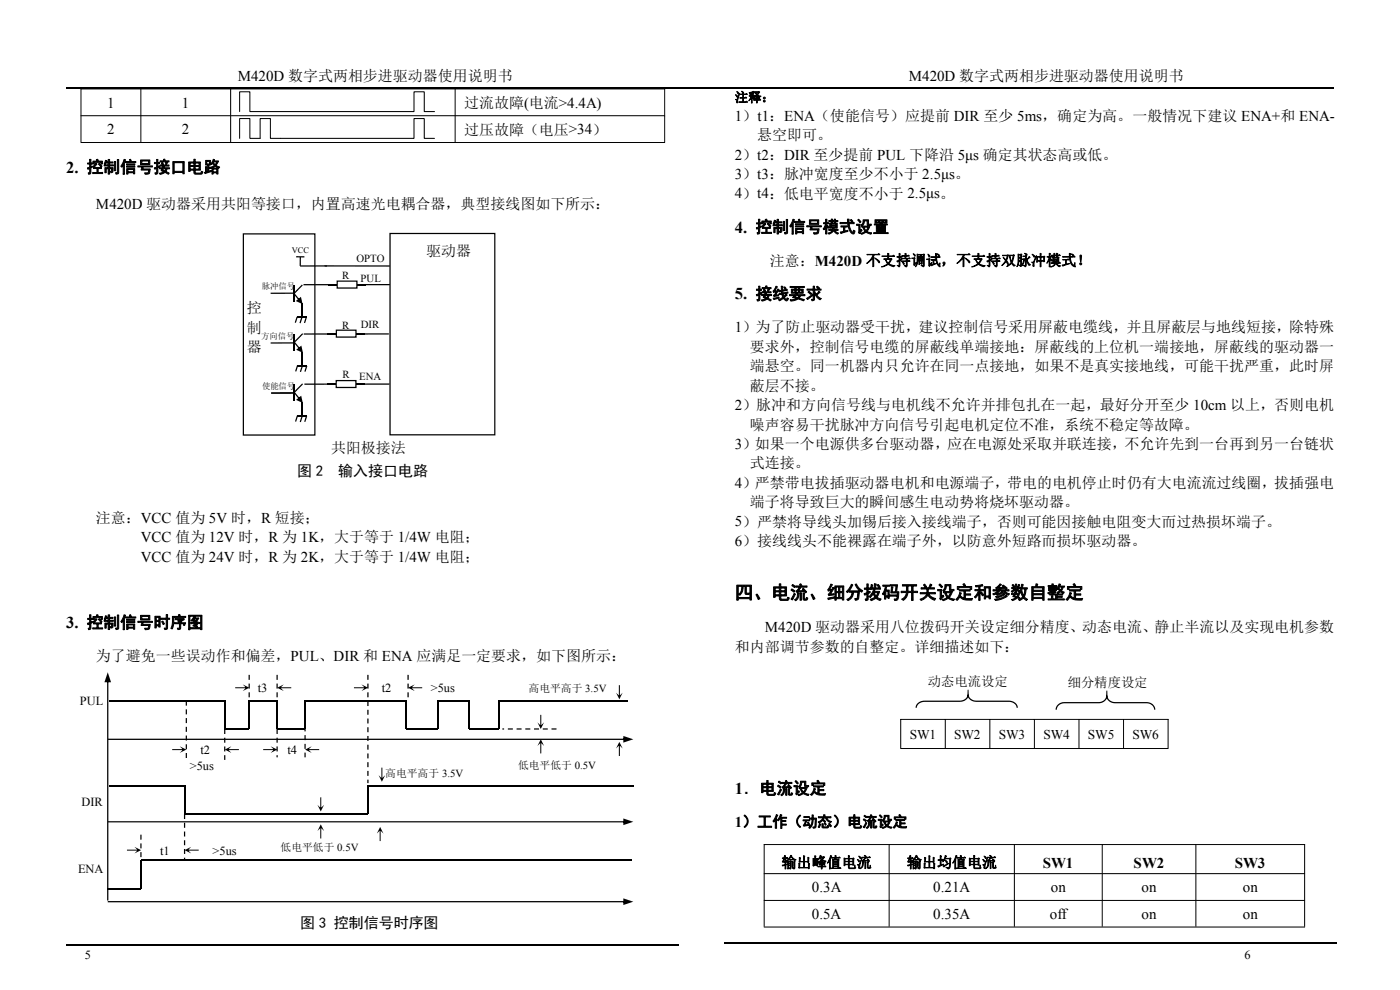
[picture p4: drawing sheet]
<svg xmlns="http://www.w3.org/2000/svg" width="297mm" height="210mm" viewBox="0 0 297 210" stroke-linecap="round" stroke-linejoin="round" font-family="sans-serif">
<path d="M14 18.6h269" fill="none" stroke="#000" stroke-width=".25"/>
<path d="M23.2 148.6h24.5v6h5.2v-6h5.9v6h5.9v-6h21.5v6h6.7v-6h6.6v6h6.3v-6h27.4M23.2 166.7h16v6h38.9v-6h56.3M134 182.5h-104.1v6h-7M14 200.4h130M153.7 200.1h130" fill="none" stroke="#000" stroke-width=".26"/>
<g fill="none" stroke="#000" stroke-width=".21">
<path d="M17.1 18.9h124M17.2 18.8v11.3M29.9 18.8v11.3M48.9 18.8v11.3M96.6 18.8v11.3M141 18.8v11.3M17.1 24.5h124M17.1 30.2h124M50.8 23.7v-4.2h2.2v4.2h34.8v-4.2h2.2v4.2h2.2M50.8 29.4v-4.2h2.2v4.2h2.2v-4.2h2.2v4.2h30.4v-4.2h2.2v4.2h2.2M191 152.6h56.9M191 158.8h56.9"/>
<path d="M191.1 152.5v6.2M200.5 152.5v6.2M210 152.5v6.2M219.4 152.5v6.2M228.9 152.5v6.2M238.4 152.5v6.2M247.8 152.5v6.2M162 179.2h114.9M162.1 179.1v17.5M188.6 179.1v17.5M215.2 179.1v17.5M233.8 179.1v17.5"/>
<path d="M253.7 179.1v17.5M276.8 179.1v17.5M162 185.3h114.9M162 191h114.9M162 196.7h114.9"/>
</g>
<g fill="#000">
<path d="M194.7 149.2l.5-.4 .8-.2h8.1l.7-.3 .3-.5 .2-1.5h.2l.1 1.6 .5 .4 .6 .3h7.3a1.73 1.73 0 0 1 1.9 1.5h-.2l-.2-.4-.3-.4-.9-.4h-7.1a1.73 1.73 0 0 1-2-1.5h.3a1.73 1.73 0 0 1-1.9 1.5h-7.8l-.8 .4-.4 .4-.1 .4h-.3l.1-.4zM224.4 149.5l.5-.4 .7-.2h8l.6-.4 .4-.4 .1-1.6h.2v1.2l.2 .5 .4 .4 .6 .3h7.1a1.76 1.76 0 0 1 1.9 1.6l-.3 .1-.1-.6-.3-.4-.9-.4h-7a1.76 1.76 0 0 1-1.8-1.6h.2a1.74 1.74 0 0 1-1.8 1.6h-7.5l-.9 .4-.4 .4-.1 .6-.3-.1 .1-.4z"/>
<path d="M22.9 142.6l-.7 2.1h1.4zM22.7 143.7v47.3h.3v-47.3z"/>
<path d="M38.1 158.3l.7 .7-.7 .7 1.4-.7zM36.5 158.9v.2h2.3v-.2z"/>
<path d="M39.4 148.6h.3v1.1h-.3zM39.4 150.5h.3v1h-.3zM39.4 152.3h.3v1.1h-.3zM39.4 154.2h.3v1h-.3zM39.4 156h.3v1.1h-.3zM39.4 157.9h.3v1h-.3zM39.4 159.7h.3v1.1h-.3z"/>
<path d="M47.5 154.6v1.1h.3v-1.1zM47.5 156.5v1.1h.3v-1.1zM47.5 158.3v1.1h.3v-1.1zM47.5 160.2v1h.3v-1z"/>
<path d="M47.7 159l1.4 .7-.7-.7 .7-.7zM48.4 158.9v.2h2.3v-.2z"/>
<path d="M51.5 145.2l.7 .7-.7 .7 1.4-.7zM49.9 145.8v.2h2.3v-.2z"/>
<path d="M52.7 143.2v1h.3v-1zM52.7 145v1.1h.3v-1.1zM52.7 146.9v1h.3v-1z"/>
<path d="M57.4 158.3l.7 .7-.7 .7 1.4-.7zM55.8 158.9v.2h2.3v-.2z"/>
<path d="M58.7 143.2v1h.2v-1zM58.7 145v1.1h.2v-1.1zM58.7 146.9v1h.2v-1z"/>
<path d="M58.7 154.6v1.1h.2v-1.1zM58.7 156.5v1.1h.2v-1.1zM58.7 158.3v1.1h.2v-1.1zM58.7 160.2v.5h.2v-.5z"/>
<path d="M58.8 145.9l1.4 .7-.7-.7 .7-.7zM59.5 145.8v.2h2.3v-.2z"/>
<path d="M64.6 154.1v1.1h.2v-1.1zM64.6 155.9v1.1h.2v-1.1zM64.6 157.8v1.1h.2v-1.1zM64.6 159.6v1.1h.2v-1.1z"/>
<path d="M64.7 159l1.4 .7-.7-.7 .7-.7zM65.4 158.9v.2h2.3v-.2z"/>
<path d="M76.7 145.2l.7 .7-.7 .7 1.4-.7zM75.1 145.8v.2h2.3v-.2z"/>
<path d="M77.9 143.2v1h.3v-1zM77.9 145v1.1h.3v-1.1zM77.9 146.9v1h.3v-1zM77.9 148.7v1.1h.3v-1.1zM77.9 150.6v1h.3v-1zM77.9 152.4v1.1h.3v-1.1zM77.9 154.3v1h.3v-1zM77.9 156.1v1.1h.3v-1.1zM77.9 158v1h.3v-1zM77.9 159.8v1.1h.3v-1.1zM77.9 161.7v1h.3v-1zM77.9 163.5v1.1h.3v-1.1zM77.9 165.4v.7h.3v-.7z"/>
<path d="M86.4 143.2v1h.3v-1zM86.4 145v1.1h.3v-1.1zM86.4 146.9v1h.3v-1z"/>
<path d="M86.6 145.9l1.4 .7-.7-.7 .7-.7zM87.3 145.8v.2h2.3v-.2z"/>
<path d="M114.7 156.8l-.7 1.4 .7-.7 .7 .7zM114.6 157.5v2.3h.2v-2.3z"/>
<path d="M114 153.2l.7 1.4 .7-1.4-.7 .7zM114.6 151.6v2.3h.2v-2.3z"/>
<path d="M117 154.5v.3h1.1v-.3zM115.1 154.5v.3h1.1v-.3zM113.3 154.5v.3h1.1v-.3zM111.4 154.5v.3h1.1v-.3zM109.6 154.5v.3h1v-.3zM107.7 154.5v.3h1.1v-.3zM106.6 154.5v.3h.3v-.3z"/>
<path d="M131.4 157.4l-.7 1.4 .7-.7 .7 .7zM131.3 158.1v2.3h.2v-2.3z"/>
<path d="M130.7 146.9l.7 1.4 .7-1.4-.7 .7zM131.3 145.3v2.3h.2v-2.3z"/>
<path d="M132.2 156.1l2.2 .7-2.2 .7zM22.9 156.7h110.4v.3h-110.4z"/>
<path d="M28.5 179.6l.7 .7-.7 .7 1.4-.7zM26.9 180.2v.2h2.3v-.2z"/>
<path d="M29.8 177.1v1h.2v-1zM29.8 178.9v1.1h.2v-1.1zM29.8 180.8v1h.2v-1z"/>
<path d="M39 172.7v1h.3v-1zM39 174.5v1.1h.3v-1.1zM39 176.4v1h.3v-1zM39 178.2v1.1h.3v-1.1zM39 180.1v1.1h.3v-1.1zM39 181.9v.6h.3v-.6z"/>
<path d="M68.1 174.9l-.8 1.4 .8-.7 .7 .7zM67.9 175.6v2.3h.3v-2.3z"/>
<path d="M67.3 170.7l.8 1.4 .7-1.4-.7 .7zM67.9 169.1v2.3h.3v-2.3z"/>
<path d="M80.6 175.4l-.7 1.4 .7-.7 .8 .7zM80.5 176.1v2.3h.3v-2.3z"/>
<path d="M80.3 164.4l.7 1.4 .7-1.4-.7 .7zM80.9 162.8v2.3h.2v-2.3z"/>
<path d="M132.2 173.6l2.2 .7-2.2 .7zM22.9 174.2h110.4v.3h-110.4z"/>
<path d="M39.2 180.3l1.4 .7-.7-.7 .7-.7zM39.9 180.2v.2h2.3v-.2z"/>
<path d="M132.2 190.6l2.2 .7-2.2 .7zM22.9 191.1h110.4v.3h-110.4z"/>
</g>
<path d="M51.6 49.6h15.2v42.7h-15.2z" fill-rule="evenodd" fill="#fff"/>
<path d="M51.6 49.8l.2-.2v42.7l-.2-.1h15.2l-.1 .1v-42.7l.1 .2zM51.5 49.5h15.4v42.9h-15.4z" fill="#000"/>
<path d="M82.8 49.5h22.2v42.7h-22.2z" fill-rule="evenodd" fill="#fff"/>
<g fill="#000">
<path d="M62.8 54.3l1.8 .1v.2h-1.8zM63.6 54.5h.2v1.9h-.2zM64 60.4l.2 .1-1.7 1.8-.2-.1zM64.1 70.7l.2 .2-1.8 1.8-.1-.2zM62.9 67.2l.3 .1-.4 1.2-.3-.1zM63 77.5l.2 .1-.3 1.2-.3-.1zM63.9 67.3l.3 .1-.4 1.2-.3-.1zM64 77.6l.2 .1-.3 1.2-.3-.1zM64.9 67.2l.2 .1-.4 1.2h-.2zM65 77.6l.2 .1-.4 1.2-.2-.1zM64.1 81.3l.2 .2-1.8 1.8-.2-.2zM63 88.2h.2l-.4 1.3-.2-.1z"/>
<path d="M64 88.3h.2l-.4 1.3-.2-.1zM64.9 88.2l.3 .1-.4 1.2-.3-.1z"/>
<path d="M62.8 63.9l1-.9 .4 1.5zM62.3 62.3l.2-.1 1.3 1.7-.2 .1z"/>
<path d="M62.8 74.2l1.1-.9 .4 1.5zM62.3 72.7l.2-.2 1.4 1.7-.2 .2z"/>
<path d="M62.8 84.8l1.1-.9 .3 1.6zM62.3 83.3l.2-.2 1.4 1.8-.2 .1z"/>
<path d="M82.7 49.7l.2-.2v42.7l-.2-.1h22.3l-.2 .1v-42.7l.2 .2zM82.6 49.4h22.5v43h-22.5z"/>
</g>
<path d="M63.7 56.4h19M57.4 62.2h4.9M57.4 72.8h4.9M64.4 60.4h18.3M64.4 70.8h18.1M57.5 83.4h4.9" fill="none" stroke="#000" stroke-width=".28"/>
<path d="M62.4 60.6v3.4M62.5 70.9v3.4M62.4 81.6v3.4" fill="none" stroke="#000" stroke-width=".35"/>
<path d="M63 67.2h2.1M63.1 77.6h2M64.1 64.3v2.8M64.1 74.7v2.7M63.1 88.2h2M64.1 85.3v2.8" fill="none" stroke="#000" stroke-width=".26"/>
<path d="M71.5 59.6h4.2v1.5h-4.2z" fill-rule="evenodd" fill="#fff"/>
<g fill="#000">
<path d="M69.6 60.2h1.9v.3h-1.9zM75.7 60.2h1.9v.3h-1.9z"/>
<path d="M71.5 59.8l.2-.2v1.5l-.2-.1h4.2l-.1 .1v-1.5l.1 .2zM71.4 59.5h4.4v1.7h-4.4z"/>
</g>
<path d="M71.4 70.1h4.1v1.4h-4.1z" fill-rule="evenodd" fill="#fff"/>
<g fill="#000">
<path d="M69.4 70.7h1.9v.2h-1.9zM75.5 70.7h1.9v.2h-1.9z"/>
<path d="M71.4 70.2l.1-.2v1.5l-.1-.1h4.1l-.1 .1v-1.5l.1 .2zM71.2 69.9h4.5v1.7h-4.5z"/>
</g>
<path d="M64.6 81.5h18" fill="none" stroke="#000" stroke-width=".28"/>
<path d="M71.3 80.7h4.2v1.5h-4.2z" fill-rule="evenodd" fill="#fff"/>
<g fill="#000">
<path d="M69.4 81.3h1.9v.3h-1.9zM75.5 81.3h1.9v.3h-1.9z"/>
<path d="M71.3 80.9l.2-.2v1.5l-.2-.1h4.2l-.1 .1v-1.5l.1 .2zM71.2 80.6h4.4v1.7h-4.4z"/>
</g>
<text font-size="3.9" x="155.9" y="127">四、电流、细分拨码开关设定和参数自整定</text>
<g font-size="3.5">
<text x="14" y="36.6">2. 控制信号接口电路</text>
<text x="155.9" y="49.3">4. 控制信号模式设置</text>
<text x="155.9" y="63.5">5. 接线要求</text>
<text x="14" y="133.2">3. 控制信号时序图</text>
<text x="155.9" y="168.4">1．电流设定</text>
</g>
<g font-size="3.2">
<text x="50.5" y="17.2">M420D 数字式两相步进驱动器使用说明书</text>
<text x="192.8" y="17.2">M420D 数字式两相步进驱动器使用说明书</text>
<text x="22.7" y="22.8">1</text>
<text x="38.6" y="22.8">1</text>
<text x="98.5" y="22.9">过流故障(电流&gt;4.4A)</text>
<text x="22.7" y="28.5">2</text>
<text x="38.6" y="28.5">2</text>
<text x="98.5" y="28.6">过压故障（电压&gt;34）</text>
<text x="155.9" y="25.6">1）t1：ENA（使能信号）应提前 DIR 至少 5ms，确定为高。一般情况下建议 ENA+和 ENA-</text>
<text x="160.7" y="29.7">悬空即可。</text>
<text x="155.9" y="33.9">2）t2：DIR 至少提前 PUL 下降沿 5μs 确定其状态高或低。</text>
<text x="155.9" y="38">3）t3：脉冲宽度至少不小于 2.5μs。</text>
<text x="20.4" y="44.3">M420D 驱动器采用共阳等接口，内置高速光电耦合器，典型接线图如下所示：</text>
<text x="155.9" y="42.1">4）t4：低电平宽度不小于 2.5μs。</text>
<text x="90.4" y="54.4">驱动器</text>
<text x="163.3" y="56.3">注意：M420D 不支持调试，不支持双脉冲模式！</text>
<text x="52.4" y="66.4">控</text>
<text x="52.4" y="70.5">制</text>
<text x="155.9" y="70.5">1）为了防止驱动器受干扰，建议控制信号采用屏蔽电缆线，并且屏蔽层与地线短接，除特殊</text>
<text x="52.4" y="74.7">器</text>
<text x="159.1" y="74.6">要求外，控制信号电缆的屏蔽线单端接地：屏蔽线的上位机一端接地，屏蔽线的驱动器一</text>
<text x="159.1" y="78.8">端悬空。同一机器内只允许在同一点接地，如果不是真实接地线，可能干扰严重，此时屏</text>
<text x="159.1" y="82.9">蔽层不接。</text>
<text x="155.9" y="87">2）脉冲和方向信号线与电机线不允许并排包扎在一起，最好分开至少 10cm 以上，否则电机</text>
<text x="155.9" y="95.2">3）如果一个电源供多台驱动器，应在电源处采取并联连接，不允许先到一台再到另一台链状</text>
<text x="159.1" y="91.1">噪声容易干扰脉冲方向信号引起电机定位不准，系统不稳定等故障。</text>
<text x="63" y="101">图 2</text>
<text x="70.2" y="96.1">共阳极接法</text>
<text x="71.8" y="101">输入接口电路</text>
<text x="159.1" y="99.3">式连接。</text>
<text x="155.9" y="103.4">4）严禁带电拔插驱动器电机和电源端子，带电的电机停止时仍有大电流流过线圈，拔插强电</text>
<text x="159.1" y="107.5">端子将导致巨大的瞬间感生电动势将烧坏驱动器。</text>
<text x="20.4" y="111">注意：VCC 值为 5V 时，R 短接；</text>
<text x="155.9" y="111.7">5）严禁将导线头加锡后接入接线端子，否则可能因接触电阻变大而过热损坏端子。</text>
<text x="29.9" y="115.1">VCC 值为 12V 时，R 为 1K，大于等于 1/4W 电阻；</text>
<text x="29.9" y="119.2">VCC 值为 24V 时，R 为 2K，大于等于 1/4W 电阻；</text>
<text x="155.9" y="115.8">6）接线线头不能裸露在端子外，以防意外短路而损坏驱动器。</text>
<text x="162.3" y="134.1">M420D 驱动器采用八位拨码开关设定细分精度、动态电流、静止半流以及实现电机参数</text>
<text x="20.4" y="140.2">为了避免一些误动作和偏差，PUL、DIR 和 ENA 应满足一定要求，如下图所示：</text>
<text x="155.9" y="138.2">和内部调节参数的自整定。详细描述如下：</text>
<text x="155.9" y="175.4">1）工作（动态）电流设定</text>
<text x="165.8" y="184">输出峰值电流</text>
<text x="192.4" y="184">输出均值电流</text>
<text x="221.2" y="184">SW1</text>
<text x="240.5" y="184">SW2</text>
<text x="262" y="184">SW3</text>
<text x="172.3" y="189.3">0.3A</text>
<text x="198" y="189.3">0.21A</text>
<text x="222.9" y="189.3">on</text>
<text x="242.2" y="189.3">on</text>
<text x="263.7" y="189.3">on</text>
<text x="63.7" y="196.9">图 3 控制信号时序图</text>
<text x="172.3" y="195">0.5A</text>
<text x="198" y="195">0.35A</text>
<text x="222.7" y="195">off</text>
<text x="242.2" y="195">on</text>
<text x="263.7" y="195">on</text>
</g>
<g font-size="2.8">
<text x="155.9" y="21.6">注释：</text>
<text x="196.8" y="145.5">动态电流设定</text>
<text x="226.5" y="145.8">细分精度设定</text>
<text x="193" y="156.7">SW1</text>
<text x="202.4" y="156.7">SW2</text>
<text x="211.9" y="156.7">SW3</text>
<text x="221.4" y="156.7">SW4</text>
<text x="230.8" y="156.7">SW5</text>
<text x="240.2" y="156.7">SW6</text>
</g>
<g font-size="2.6">
<text x="16.9" y="149.6">PUL</text>
<text x="54.7" y="146.8">t3</text>
<text x="81" y="146.8">t2</text>
<text x="91.4" y="146.8">&gt;5us</text>
<text x="42.5" y="160">t2</text>
<text x="61" y="160">t4</text>
<text x="40.3" y="163.3">&gt;5us</text>
<text x="17.3" y="170.9">DIR</text>
<text x="16.6" y="185.1">ENA</text>
<text x="34" y="181.3">t1</text>
<text x="45.1" y="181.3">&gt;5us</text>
<text x="18" y="203.3">5</text>
<text x="264" y="203.3">6</text>
</g>
<g font-size="2.3">
<text x="72.6" y="59.1">R</text>
<text x="75.6" y="55.5">OPTO</text>
<text x="76.5" y="59.8">PUL</text>
<text x="72.6" y="69.7">R</text>
<text x="76.5" y="69.7">DIR</text>
<text x="72.7" y="80.1">R</text>
<text x="76.2" y="80.7">ENA</text>
<text x="112.1" y="146.7">高电平高于 3.5V</text>
<text x="81.7" y="164.8">高电平高于 3.5V</text>
<text x="109.9" y="163.1">低电平低于 0.5V</text>
<text x="59.5" y="180.6">低电平低于 0.5V</text>
</g>
<g font-size="1.8">
<text x="61.9" y="53.7">VCC</text>
<text x="55.5" y="61.2">脉冲信号</text>
<text x="55.4" y="71.9">方向信号</text>
<text x="55.6" y="82.6">使能信号</text>
</g>
</svg>
